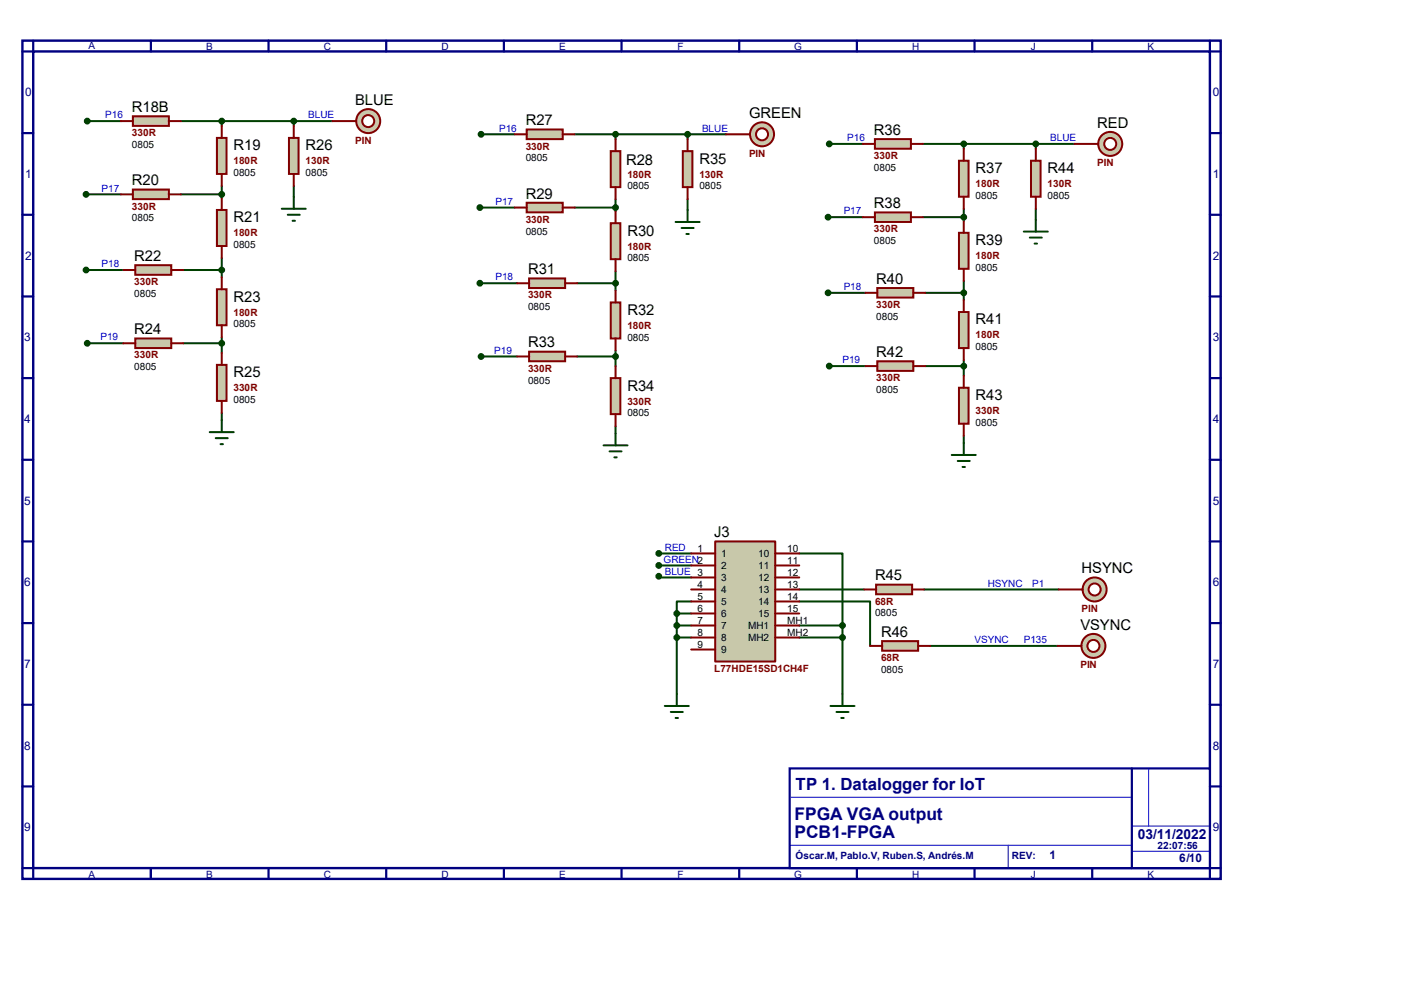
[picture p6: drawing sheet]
<svg xmlns="http://www.w3.org/2000/svg" width="297mm" height="210mm" viewBox="0 0 297 210" stroke-linecap="round" stroke-linejoin="round" font-family="sans-serif">
<path d="M4.7 8.6h253.5v177.3h-253.5zM7 10.9h248.9v172.7h-248.9z" fill="none" stroke="#000080" stroke-width=".51"/>
<path d="M7 8.6v2.3h-2.3M31.9 8.6v2.3" fill="none" stroke="#000080" stroke-width=".47"/>
<path d="M167 162.5h88.9v21.1h-88.9z" fill="#fff" stroke="#000080" stroke-width=".47"/>
<g fill="none" stroke="#000080" stroke-width=".47">
<path d="M56.8 8.6v2.3M81.7 8.6v2.3M106.6 8.6v2.3M131.5 8.6v2.3M156.4 8.6v2.3M181.3 8.6v2.3M206.2 8.6v2.3M231.1 8.6v2.3M255.9 8.6v2.3h2.3M4.7 28.2h2.3M255.9 28.2h2.3M4.7 45.4h2.3"/>
<path d="M255.9 45.4h2.3M4.7 62.7h2.3M4.7 80h2.3M255.9 62.7h2.3M255.9 80h2.3M4.7 97.2h2.3M255.9 97.2h2.3M4.7 114.5h2.3M255.9 114.5h2.3M4.7 131.8h2.3M255.9 131.8h2.3M4.7 149.1h2.3"/>
<path d="M255.9 149.1h2.3M4.7 166.3h2.3M239.4 162.5v21.1M255.9 166.3h2.3M4.7 183.6h2.3v2.3M31.9 183.6v2.3M56.8 183.6v2.3M81.7 183.6v2.3M106.6 183.6v2.3M131.5 183.6v2.3M156.4 183.6v2.3M181.3 183.6v2.3"/>
<path d="M206.2 183.6v2.3M231.1 183.6v2.3M258.2 183.6h-2.3v2.3"/>
</g>
<path d="M167 178.8h72.4M167.3 168.6h71.9M213.3 178.8v4.8M239.4 174.7h16.3M243 162.5v12.2M239.4 180h16.5" fill="none" stroke="#0000c0" stroke-width=".21"/>
<g fill="none" stroke="#004000" stroke-width=".42">
<path d="M18.5 25.6h7.1M38.3 25.6h32M46.9 25.6v1M46.9 39.3v2.6M62.1 25.6v1M62.1 39.3v2.3M101.8 28.4h7.1M121.6 28.4h32M130.2 28.4v1M145.5 28.4v1M175.4 30.4h7.1M195.2 30.4h32"/>
<path d="M203.9 30.4v1.1M219.1 30.4v1.1M18.2 41.1h7.4M18.2 57.1h7.9M38.3 41.1h8.6M38.8 57.1h8.1M46.9 54.6v4M101.5 43.9h7.4M101.5 59.9h7.9M121.6 43.9h8.6M122.1 59.9h8.1M130.2 42.1v2.6"/>
<path d="M130.2 57.4v4M145.5 42.1v2.3M175.2 45.9h7.3M195.2 45.9h8.7M203.9 44.2v2.5M203.9 59.4v4.1M219.1 44.2v2.2M18.5 72.6h7.6M38.8 72.6h8.1M46.9 71.3v3.3M101.8 75.4h7.6M122.1 75.4h8.1"/>
<path d="M130.2 74.1v3.3M175.2 61.9h7.8M175.4 77.4h7.6M195.7 61.9h8.2M195.7 77.4h8.2M203.9 76.2v3.3M46.9 87.3v1.6M130.2 90.1v1.6M203.9 92.2v1.5M139.4 117.1h6.8M139.4 119.6h6.8M169.1 117.1h9.1v15.2"/>
<path d="M139.4 121.9v.2h6.8M143.2 129.8h3M143.2 129.8v17M143.2 132.3h3M143.2 134.8h3M146.2 127.2h-3v2.6M169.1 127.2h15v9.4M169.1 132.3h9.1M169.1 134.8h9.1M169.1 124.7h13.7M178.2 132.3v14.5M195.5 124.7h28.4"/>
<path d="M196.8 136.6h26.9"/>
</g>
<circle cx="77.9" cy="25.6" r="2.54" fill="#c8c8aa" stroke="#800000" stroke-width=".42"/>
<circle cx="77.9" cy="25.6" r="1.27" fill="#fff" stroke="#800000" stroke-width=".42"/>
<path d="M70.3 25.6h5.1" fill="none" stroke="#800000" stroke-width=".42"/>
<path d="M28.1 24.6h7.6v2h-7.6z" fill="#c8c8aa" stroke="#800000" stroke-width=".42"/>
<path d="M25.6 25.6h2.5M35.7 25.6h2.6" fill="none" stroke="#800000" stroke-width=".42"/>
<path d="M28.1 40.1h7.6v2h-7.6z" fill="#c8c8aa" stroke="#800000" stroke-width=".42"/>
<path d="M25.6 41.1h2.5M35.7 41.1h2.6" fill="none" stroke="#800000" stroke-width=".42"/>
<path d="M28.6 56.1h7.6v2h-7.6z" fill="#c8c8aa" stroke="#800000" stroke-width=".42"/>
<path d="M26.1 57.1h2.5M36.2 57.1h2.6" fill="none" stroke="#800000" stroke-width=".42"/>
<path d="M28.6 71.6h7.6v2h-7.6z" fill="#c8c8aa" stroke="#800000" stroke-width=".42"/>
<path d="M26.1 72.6h2.5M36.2 72.6h2.6" fill="none" stroke="#800000" stroke-width=".42"/>
<path d="M45.9 77.2h2v7.6h-2z" fill="#c8c8aa" stroke="#800000" stroke-width=".42"/>
<path d="M46.9 74.6v2.6M46.9 84.8v2.5" fill="none" stroke="#800000" stroke-width=".42"/>
<path d="M45.9 61.2h2v7.6h-2z" fill="#c8c8aa" stroke="#800000" stroke-width=".42"/>
<path d="M46.9 58.6v2.6M46.9 68.8v2.5" fill="none" stroke="#800000" stroke-width=".42"/>
<path d="M45.9 44.4h2v7.6h-2z" fill="#c8c8aa" stroke="#800000" stroke-width=".42"/>
<path d="M46.9 41.9v2.5M46.9 52v2.6" fill="none" stroke="#800000" stroke-width=".42"/>
<path d="M45.9 29.2h2v7.6h-2z" fill="#c8c8aa" stroke="#800000" stroke-width=".42"/>
<path d="M46.9 26.6v2.6M46.9 36.8v2.5" fill="none" stroke="#800000" stroke-width=".42"/>
<path d="M61.1 29.2h2.1v7.6h-2.1z" fill="#c8c8aa" stroke="#800000" stroke-width=".42"/>
<path d="M62.1 26.6v2.6M62.1 36.8v2.5" fill="none" stroke="#800000" stroke-width=".42"/>
<g fill="#004000" stroke="#004000" stroke-width=".42">
<circle cx="46.9" cy="25.6" r=".51"/>
<circle cx="62.1" cy="25.6" r=".51"/>
<circle cx="46.9" cy="41.1" r=".51"/>
<circle cx="46.9" cy="57.1" r=".51"/>
<circle cx="46.9" cy="72.6" r=".51"/>
<circle cx="18.5" cy="25.6" r=".51"/>
<circle cx="18.2" cy="41.1" r=".51"/>
<circle cx="18.2" cy="57.1" r=".51"/>
<circle cx="18.5" cy="72.6" r=".51"/>
</g>
<path d="M59.6 44.2h5.1M60.9 45.4h2.5M61.9 46.7h.5M62.1 41.6v2.6M44.4 91.4h5M45.6 92.7h2.6M46.7 93.9h.5M46.9 88.9v2.5" fill="none" stroke="#004000" stroke-width=".42"/>
<circle cx="161.2" cy="28.4" r="2.54" fill="#c8c8aa" stroke="#800000" stroke-width=".42"/>
<circle cx="161.2" cy="28.4" r="1.27" fill="#fff" stroke="#800000" stroke-width=".42"/>
<path d="M153.6 28.4h5.1" fill="none" stroke="#800000" stroke-width=".42"/>
<path d="M111.4 27.4h7.6v2h-7.6z" fill="#c8c8aa" stroke="#800000" stroke-width=".42"/>
<path d="M108.9 28.4h2.5M119 28.4h2.6" fill="none" stroke="#800000" stroke-width=".42"/>
<path d="M111.4 42.9h7.6v2h-7.6z" fill="#c8c8aa" stroke="#800000" stroke-width=".42"/>
<path d="M108.9 43.9h2.5M119 43.9h2.6" fill="none" stroke="#800000" stroke-width=".42"/>
<path d="M111.9 58.9h7.6v2h-7.6z" fill="#c8c8aa" stroke="#800000" stroke-width=".42"/>
<path d="M109.4 59.9h2.5M119.5 59.9h2.6" fill="none" stroke="#800000" stroke-width=".42"/>
<path d="M111.9 74.4h7.6v2h-7.6z" fill="#c8c8aa" stroke="#800000" stroke-width=".42"/>
<path d="M109.4 75.4h2.5M119.5 75.4h2.6" fill="none" stroke="#800000" stroke-width=".42"/>
<path d="M129.2 80h2v7.6h-2z" fill="#c8c8aa" stroke="#800000" stroke-width=".42"/>
<path d="M130.2 77.4v2.6M130.2 87.6v2.5" fill="none" stroke="#800000" stroke-width=".42"/>
<path d="M129.2 64h2v7.6h-2z" fill="#c8c8aa" stroke="#800000" stroke-width=".42"/>
<path d="M130.2 61.4v2.6M130.2 71.6v2.5" fill="none" stroke="#800000" stroke-width=".42"/>
<path d="M129.2 47.2h2v7.6h-2z" fill="#c8c8aa" stroke="#800000" stroke-width=".42"/>
<path d="M130.2 44.7v2.5M130.2 54.8v2.6" fill="none" stroke="#800000" stroke-width=".42"/>
<path d="M129.2 32h2v7.6h-2z" fill="#c8c8aa" stroke="#800000" stroke-width=".42"/>
<path d="M130.2 29.4v2.6M130.2 39.6v2.5" fill="none" stroke="#800000" stroke-width=".42"/>
<path d="M144.4 32h2.1v7.6h-2.1z" fill="#c8c8aa" stroke="#800000" stroke-width=".42"/>
<path d="M145.5 29.4v2.6M145.5 39.6v2.5" fill="none" stroke="#800000" stroke-width=".42"/>
<g fill="#004000" stroke="#004000" stroke-width=".42">
<circle cx="130.2" cy="28.4" r=".51"/>
<circle cx="145.5" cy="28.4" r=".51"/>
<circle cx="130.2" cy="43.9" r=".51"/>
<circle cx="130.2" cy="59.9" r=".51"/>
<circle cx="130.2" cy="75.4" r=".51"/>
<circle cx="101.8" cy="28.4" r=".51"/>
<circle cx="101.5" cy="43.9" r=".51"/>
<circle cx="101.5" cy="59.9" r=".51"/>
<circle cx="101.8" cy="75.4" r=".51"/>
</g>
<path d="M142.9 46.9h5.1M144.2 48.2h2.5M145.2 49.5h.5M145.5 44.4v2.5M127.7 94.2h5.1M128.9 95.5h2.6M130 96.7h.5M130.2 91.7v2.5" fill="none" stroke="#004000" stroke-width=".42"/>
<circle cx="234.9" cy="30.4" r="2.54" fill="#c8c8aa" stroke="#800000" stroke-width=".42"/>
<circle cx="234.9" cy="30.4" r="1.27" fill="#fff" stroke="#800000" stroke-width=".42"/>
<path d="M227.2 30.4h5.1" fill="none" stroke="#800000" stroke-width=".42"/>
<path d="M185.1 29.4h7.6v2.1h-7.6z" fill="#c8c8aa" stroke="#800000" stroke-width=".42"/>
<path d="M182.5 30.4h2.6M192.7 30.4h2.5" fill="none" stroke="#800000" stroke-width=".42"/>
<path d="M185.1 44.9h7.6v2h-7.6z" fill="#c8c8aa" stroke="#800000" stroke-width=".42"/>
<path d="M182.5 45.9h2.6M192.7 45.9h2.5" fill="none" stroke="#800000" stroke-width=".42"/>
<path d="M185.6 60.9h7.6v2h-7.6z" fill="#c8c8aa" stroke="#800000" stroke-width=".42"/>
<path d="M183 61.9h2.6M193.2 61.9h2.5" fill="none" stroke="#800000" stroke-width=".42"/>
<path d="M185.6 76.4h7.6v2h-7.6z" fill="#c8c8aa" stroke="#800000" stroke-width=".42"/>
<path d="M183 77.4h2.6M193.2 77.4h2.5" fill="none" stroke="#800000" stroke-width=".42"/>
<path d="M202.9 82h2v7.6h-2z" fill="#c8c8aa" stroke="#800000" stroke-width=".42"/>
<path d="M203.9 79.5v2.5M203.9 89.6v2.6" fill="none" stroke="#800000" stroke-width=".42"/>
<path d="M202.9 66h2v7.6h-2z" fill="#c8c8aa" stroke="#800000" stroke-width=".42"/>
<path d="M203.9 63.5v2.5M203.9 73.6v2.6" fill="none" stroke="#800000" stroke-width=".42"/>
<path d="M202.9 49.2h2v7.7h-2z" fill="#c8c8aa" stroke="#800000" stroke-width=".42"/>
<path d="M203.9 46.7v2.5M203.9 56.9v2.5" fill="none" stroke="#800000" stroke-width=".42"/>
<path d="M202.9 34h2v7.6h-2z" fill="#c8c8aa" stroke="#800000" stroke-width=".42"/>
<path d="M203.9 31.5v2.5M203.9 41.6v2.6" fill="none" stroke="#800000" stroke-width=".42"/>
<path d="M218.1 34h2v7.6h-2z" fill="#c8c8aa" stroke="#800000" stroke-width=".42"/>
<path d="M219.1 31.5v2.5M219.1 41.6v2.6" fill="none" stroke="#800000" stroke-width=".42"/>
<g fill="#004000" stroke="#004000" stroke-width=".42">
<circle cx="203.9" cy="30.4" r=".51"/>
<circle cx="219.1" cy="30.4" r=".51"/>
<circle cx="203.9" cy="45.9" r=".51"/>
<circle cx="203.9" cy="61.9" r=".51"/>
<circle cx="203.9" cy="77.4" r=".51"/>
<circle cx="175.4" cy="30.4" r=".51"/>
<circle cx="175.2" cy="45.9" r=".51"/>
<circle cx="175.2" cy="61.9" r=".51"/>
<circle cx="175.4" cy="77.4" r=".51"/>
</g>
<path d="M216.6 49h5.1M217.8 50.2h2.6M218.9 51.5h.5M219.1 46.4v2.6M201.3 96.2h5.1M202.6 97.5h2.5M203.6 98.8h.5M203.9 93.7v2.5" fill="none" stroke="#004000" stroke-width=".42"/>
<path d="M151.3 114.5h12.7v25.4h-12.7z" fill="#c8c8aa" stroke="#800000" stroke-width=".42"/>
<g fill="none" stroke="#800000" stroke-width=".42">
<path d="M146.2 117.1h5.1M146.2 119.6h5.1M164 117.1h5.1M164 119.6h5.1M146.2 122.1h5.1M146.2 124.7h5.1M146.2 127.2h5.1M146.2 129.8h5.1M146.2 132.3h5.1M146.2 134.8h5.1M146.2 137.4h5.1M164 122.1h5.1"/>
<path d="M164 124.7h5.1M164 127.2h5.1M164 129.8h5.1M164 132.3h5.1M164 134.8h5.1"/>
</g>
<g fill="#004000" stroke="#004000" stroke-width=".42">
<circle cx="139.4" cy="117.1" r=".51"/>
<circle cx="139.4" cy="119.6" r=".51"/>
<circle cx="139.4" cy="121.9" r=".51"/>
<circle cx="143.2" cy="129.8" r=".51"/>
<circle cx="143.2" cy="132.3" r=".51"/>
<circle cx="143.2" cy="134.8" r=".51"/>
<circle cx="178.2" cy="132.3" r=".51"/>
<circle cx="178.2" cy="134.8" r=".51"/>
</g>
<path d="M140.6 149.3h5.1M141.9 150.6h2.5M142.9 151.8h.5M143.2 146.8v2.5M175.7 149.3h5.1M177 150.6h2.5M178 151.8h.5M178.2 146.8v2.5" fill="none" stroke="#004000" stroke-width=".42"/>
<path d="M185.3 123.7h7.7v2h-7.7z" fill="#c8c8aa" stroke="#800000" stroke-width=".42"/>
<path d="M182.8 124.7h2.5M193 124.7h2.5" fill="none" stroke="#800000" stroke-width=".42"/>
<path d="M186.6 135.6h7.6v2h-7.6z" fill="#c8c8aa" stroke="#800000" stroke-width=".42"/>
<path d="M184.1 136.6h2.5M194.2 136.6h2.6" fill="none" stroke="#800000" stroke-width=".42"/>
<circle cx="231.6" cy="124.7" r="2.54" fill="#c8c8aa" stroke="#800000" stroke-width=".42"/>
<circle cx="231.6" cy="124.7" r="1.27" fill="#fff" stroke="#800000" stroke-width=".42"/>
<path d="M223.9 124.7h5.1" fill="none" stroke="#800000" stroke-width=".42"/>
<circle cx="231.3" cy="136.6" r="2.54" fill="#c8c8aa" stroke="#800000" stroke-width=".42"/>
<circle cx="231.3" cy="136.6" r="1.27" fill="#fff" stroke="#800000" stroke-width=".42"/>
<path d="M223.7 136.6h5.1" fill="none" stroke="#800000" stroke-width=".42"/>
<g font-size="3.7" fill="#000080">
<text x="168.1" y="173.5">FPGA VGA output</text>
<text x="168.1" y="177.3">PCB1-FPGA</text>
</g>
<text font-size="3.6" fill="#000080" x="168.3" y="167.1">TP 1. Datalogger for IoT</text>
<g font-size="3.1">
<text x="27.9" y="23.7">R18B</text>
<text x="75.1" y="22.2">BLUE</text>
<text x="111.2" y="26.5">R27</text>
<text x="158.5" y="25">GREEN</text>
<text x="184.9" y="28.5">R36</text>
<text x="232.1" y="27">RED</text>
<text x="49.4" y="31.8">R19</text>
<text x="64.6" y="31.8">R26</text>
<text x="132.5" y="34.9">R28</text>
<text x="148" y="34.6">R35</text>
<text x="27.9" y="39.2">R20</text>
<text x="111.2" y="42">R29</text>
<text x="206.4" y="36.6">R37</text>
<text x="221.6" y="36.6">R44</text>
<text x="49.4" y="47">R21</text>
<text x="184.9" y="44">R38</text>
<text x="132.7" y="49.8">R30</text>
<text x="206.4" y="51.9">R39</text>
<text x="28.4" y="55.2">R22</text>
<text x="111.7" y="58">R31</text>
<text x="49.4" y="63.8">R23</text>
<text x="185.4" y="60">R40</text>
<text x="28.4" y="70.7">R24</text>
<text x="132.7" y="66.6">R32</text>
<text x="206.4" y="68.6">R41</text>
<text x="111.7" y="73.5">R33</text>
<text x="185.4" y="75.5">R42</text>
<text x="49.4" y="79.8">R25</text>
<text x="132.7" y="82.6">R34</text>
<text x="206.4" y="84.6">R43</text>
<text x="151.1" y="113.6">J3</text>
<text x="185.1" y="122.8">R45</text>
<text x="228.8" y="121.2">HSYNC</text>
<text x="186.4" y="134.7">R46</text>
<text x="228.6" y="133.2">VSYNC</text>
</g>
<text font-size="2.9" fill="#000080" x="240.7" y="177.5">03/11/2022</text>
<g font-size="2.5" fill="#000080">
<text x="5.3" y="20.4">0</text>
<text x="256.5" y="20.4">0</text>
<text x="5.3" y="37.7">1</text>
<text x="256.5" y="37.7">1</text>
<text x="5.3" y="54.9">2</text>
<text x="256.5" y="54.9">2</text>
<text x="5.1" y="72.2">3</text>
<text x="256.5" y="72.2">3</text>
<text x="5.1" y="89.5">4</text>
<text x="256.5" y="89.5">4</text>
<text x="5.1" y="106.8">5</text>
<text x="256.5" y="106.8">5</text>
<text x="5.1" y="124">6</text>
<text x="256.5" y="124">6</text>
<text x="5.1" y="141.3">7</text>
<text x="256.5" y="141.3">7</text>
<text x="5.1" y="158.6">8</text>
<text x="256.5" y="158.6">8</text>
<text x="5.1" y="175.9">9</text>
<text x="256.5" y="175.9">9</text>
<text x="222" y="181.7">1</text>
<text x="249.4" y="182.2">6/10</text>
</g>
<g font-size="2.1" fill="#000080">
<text x="18.8" y="10.4">A</text>
<text x="43.6" y="10.6">B</text>
<text x="68.5" y="10.6">C</text>
<text x="93.4" y="10.6">D</text>
<text x="118.3" y="10.6">E</text>
<text x="143.3" y="10.6">F</text>
<text x="168" y="10.6">G</text>
<text x="192.9" y="10.6">H</text>
<text x="218.1" y="10.6">J</text>
<text x="242.8" y="10.6">K</text>
<text x="244.9" y="179.6">22:07:56</text>
<text x="18.8" y="185.6">A</text>
<text x="43.6" y="185.6">B</text>
<text x="68.5" y="185.6">C</text>
<text x="93.4" y="185.6">D</text>
<text x="118.3" y="185.6">E</text>
<text x="143.3" y="185.6">F</text>
<text x="168" y="185.6">G</text>
<text x="168.3" y="181.7">Óscar.M, Pablo.V, Ruben.S, Andrés.M</text>
<text x="192.9" y="185.6">H</text>
<text x="214.1" y="181.6">REV:</text>
<text x="218.1" y="185.6">J</text>
<text x="242.8" y="185.6">K</text>
</g>
<g font-size="2.1" fill="#00f">
<text x="22.3" y="25">P16</text>
<text x="65.2" y="25">BLUE</text>
<text x="105.6" y="27.8">P16</text>
<text x="148.5" y="27.8">BLUE</text>
<text x="179.2" y="29.8">P16</text>
<text x="222.2" y="29.8">BLUE</text>
<text x="21.5" y="40.5">P17</text>
<text x="104.8" y="43.3">P17</text>
<text x="178.5" y="45.3">P17</text>
<text x="21.5" y="56.5">P18</text>
<text x="104.8" y="59.3">P18</text>
<text x="178.5" y="61.3">P18</text>
<text x="21.3" y="72">P19</text>
<text x="104.6" y="74.8">P19</text>
<text x="178.2" y="76.8">P19</text>
<text x="140.4" y="119">GREEN2</text>
<text x="140.6" y="116.5">RED</text>
<text x="140.6" y="121.5">BLUE 3</text>
<text x="209" y="124.1">HSYNC</text>
<text x="218.4" y="124.1">P1</text>
<text x="206.2" y="136">VSYNC</text>
<text x="216.6" y="136">P135</text>
</g>
<g font-size="2.1" fill="#800000">
<text x="27.9" y="28.8">330R</text>
<text x="49.4" y="34.8">180R</text>
<text x="64.6" y="34.8">130R</text>
<text x="75.1" y="30.4">PIN</text>
<text x="111.2" y="31.6">330R</text>
<text x="158.5" y="33.1">PIN</text>
<text x="184.9" y="33.7">330R</text>
<text x="232.1" y="35.2">PIN</text>
<text x="132.7" y="37.5">180R</text>
<text x="148" y="37.5">130R</text>
<text x="206.4" y="39.6">180R</text>
<text x="221.6" y="39.6">130R</text>
<text x="27.9" y="44.3">330R</text>
<text x="111.2" y="47.1">330R</text>
<text x="49.4" y="50">180R</text>
<text x="132.7" y="52.8">180R</text>
<text x="184.9" y="49.1">330R</text>
<text x="206.4" y="54.8">180R</text>
<text x="28.4" y="60.3">330R</text>
<text x="111.7" y="63.1">330R</text>
<text x="185.4" y="65.2">330R</text>
<text x="49.4" y="66.8">180R</text>
<text x="132.7" y="69.6">180R</text>
<text x="206.4" y="71.6">180R</text>
<text x="28.4" y="75.8">330R</text>
<text x="49.4" y="82.8">330R</text>
<text x="111.7" y="78.6">330R</text>
<text x="185.4" y="80.6">330R</text>
<text x="132.7" y="85.6">330R</text>
<text x="206.4" y="87.6">330R</text>
<text x="185.1" y="127.9">68R</text>
<text x="228.8" y="129.4">PIN</text>
<text x="151.1" y="142.1">L77HDE15SD1CH4F</text>
<text x="186.4" y="139.8">68R</text>
<text x="228.6" y="141.4">PIN</text>
</g>
<g font-size="2.1">
<text x="27.9" y="31.3">0805</text>
<text x="111.2" y="34.1">0805</text>
<text x="49.4" y="37.3">0805</text>
<text x="64.6" y="37.3">0805</text>
<text x="132.7" y="40">0805</text>
<text x="148" y="40">0805</text>
<text x="184.9" y="36.2">0805</text>
<text x="27.9" y="46.8">0805</text>
<text x="206.4" y="42.1">0805</text>
<text x="221.6" y="42.1">0805</text>
<text x="49.4" y="52.5">0805</text>
<text x="111.2" y="49.6">0805</text>
<text x="184.9" y="51.6">0805</text>
<text x="132.7" y="55.3">0805</text>
<text x="206.4" y="57.3">0805</text>
<text x="28.4" y="62.8">0805</text>
<text x="111.7" y="65.6">0805</text>
<text x="49.4" y="69.3">0805</text>
<text x="185.4" y="67.6">0805</text>
<text x="132.7" y="72.1">0805</text>
<text x="206.4" y="74.1">0805</text>
<text x="28.4" y="78.3">0805</text>
<text x="111.7" y="81.1">0805</text>
<text x="185.4" y="83.1">0805</text>
<text x="49.4" y="85.3">0805</text>
<text x="132.7" y="88.1">0805</text>
<text x="206.4" y="90.1">0805</text>
<text x="147.6" y="116.7">1</text>
<text x="152.6" y="117.8">1</text>
<text x="160.4" y="117.8">10</text>
<text x="166.5" y="116.7">10</text>
<text x="166.5" y="119.2">11</text>
<text x="147.6" y="124.3">4</text>
<text x="152.6" y="120.4">2</text>
<text x="152.6" y="122.9">3</text>
<text x="152.6" y="125.4">4</text>
<text x="160.4" y="120.4">11</text>
<text x="160.4" y="122.9">12</text>
<text x="160.4" y="125.4">13</text>
<text x="166.5" y="121.8">12</text>
<text x="166.5" y="124.3">13</text>
<text x="147.6" y="126.8">5</text>
<text x="147.6" y="129.4">6</text>
<text x="147.6" y="131.9">7</text>
<text x="152.6" y="128">5</text>
<text x="152.6" y="130.5">6</text>
<text x="160.4" y="128">14</text>
<text x="160.4" y="130.5">15</text>
<text x="166.5" y="126.8">14</text>
<text x="166.5" y="129.4">15</text>
<text x="166.5" y="131.9">MH1</text>
<text x="185.1" y="130.4">0805</text>
<text x="147.6" y="134.5">8</text>
<text x="147.6" y="137">9</text>
<text x="152.6" y="133.1">7</text>
<text x="152.6" y="135.6">8</text>
<text x="158.3" y="133.1">MH1</text>
<text x="158.3" y="135.6">MH2</text>
<text x="166.5" y="134.5">MH2</text>
<text x="152.6" y="138.1">9</text>
<text x="186.4" y="142.3">0805</text>
</g>
</svg>
